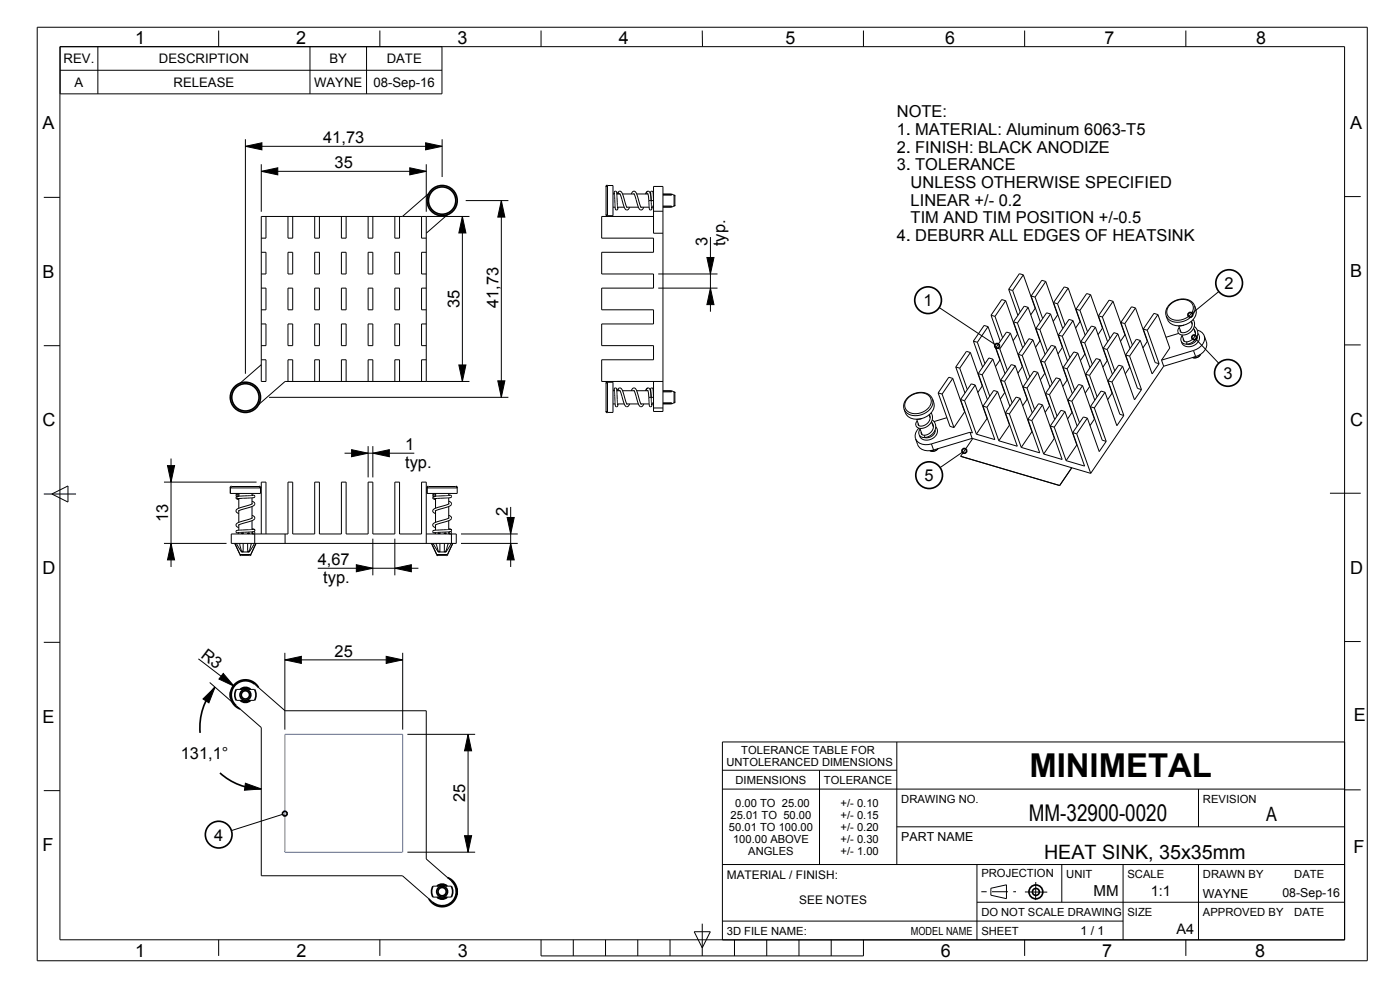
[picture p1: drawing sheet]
<svg xmlns="http://www.w3.org/2000/svg" width="297mm" height="210mm" viewBox="0 0 297 210" stroke-linecap="round" stroke-linejoin="round" font-family="sans-serif">
<g fill="none" stroke="#000" stroke-width=".21">
<path d="M7.9 5.8h282.2v198h-282.2zM12.7 9.9h272.5l.1 189.5-272.6-.1zM12.8 9.9v10h81v-10M12.8 14.9h81M20.8 9.9v10M46.4 6.5v3.4M65.8 9.9v10M77.8 9.9v10M80.6 6.5v3.4M114.8 6.5v3.4M149 6.5v3.4M183.2 6.5v3.4"/>
<path d="M217.4 6.5v3.4M251.6 6.5v3.4M52.1 31l3.5-.7v1.5zM52.1 29.5v49.8M52.1 31h41.7M55.4 36.3l3.5-.7v1.5zM55.4 34.8v10.1M55.4 36.3h35M86.9 35.6l3.5 .7-3.5 .8zM90.3 30.3l3.5 .7-3.5 .8zM90.4 34.8v10.1M93.8 29.5v8.1"/>
<path d="M128.6 39.7v5.8M128.9 39.4h1.1v6.4h-1.1zM9.3 41.9h3.4M55.4 53.5h1v4.6h-1M56.4 45.9v4.6h-1M61.1 45.9v4.6h1v-4.6M61.1 53.5h1v4.6h-1zM66.8 45.9v4.6h1v-4.6M66.8 53.5h1v4.6h-1zM72.4 45.9v4.6h1v-4.6M72.4 53.5h1v4.6h-1zM78.1 45.9v4.6h1v-4.6"/>
<path d="M78.1 53.5h1v4.6h-1zM83.8 53.5h1v4.6h-1zM83.8 45.9v4.6h1v-4.6M89.4 45.9v4.6h1M90.4 53.5h-1v4.6h1M90.4 45.9v35M91 41l-5.6 4.9M94.9 45.5l-4.5 4M98.1 45.9l.7 3.5h-1.5zM98.1 45.9v35M98.8 42.6h9.1M99.6 45.9h-44.2v35h1v-4.6h-1"/>
<path d="M106.4 42.6v41.7M106.4 42.6l.7 3.5h-1.5zM130 44h.5M130 41.2h.4M130.2 41.2l.1-.2a.34 .34 0 0 1 .3-.4 .34 .34 0 0 1 .2 .5l.2 3.1M130.3 40.9l.2 3.2a.34 .34 0 0 0 .4 .4 .34 .34 0 0 0 .2-.5M130.9 41.2h.6M131 44h1.4M131.2 40.7l-.1 .2 .5 .3 .6 2a1.59 1.59 0 0 0 .8 1.4l.3-.2 .3-.4M131.2 40.7l-.2 .5M131.2 40.7a.59 .59 0 0 1 .7 0 .59 .59 0 0 1 .2 .6l.9 2.8M131.2 40.7h.1"/>
<path d="M131.5 41.1v.1M132.1 41.2h2.4M133 44h2.4M133 44h.1M133.9 41.2a.59 .59 0 0 1 .7-.6 .59 .59 0 0 1 .5 .6l.9 2.9M134.5 41l.7 2.2a1.59 1.59 0 0 0 .8 1.4l.3-.2 .3-.4M134.5 41.1v.1M135.1 41.2h2.4M136 44h1.7M136 44h.1M137.2 40.7l-.1 .2 .3 .2M137.2 40.7h.1"/>
<path d="M137.2 40.7a.51 .51 0 0 1 .6 0 .51 .51 0 0 1 .2 .5l.1 1.4M137.2 40.7l-.3 .5M137.4 41l.2 1.5M137.4 41.1h.1M137.6 42.6l.1 1.6a.33 .33 0 0 0 .4 .3 .33 .33 0 0 0 .2-.5M138 41.1v-.1a.34 .34 0 0 1 .3-.4 .34 .34 0 0 1 .3 .5v1.5h-1M138 41.2h.1M138 40.9l.1 .3M138.1 41.2l.1 3M138.2 44h.4M138.6 41.2h.1M138.6 41.4h.1"/>
<path d="M138.6 43.7l-.1 .1 .1 .1M138.6 45.9h-11v4.6h11v3h-11v4.6h11v3h-11v4.6h11v3h-11v4.6h11v3h-11v4.6h13M138.6 43.7h.1M138.6 44.8h2M139.6 58.1h12.6M140.6 43.7h1.9v.3M140.6 44h1.9M140.6 41.2h1.9M140.6 49.5h-2v-9.9l2-.1v47.8h-2v-6.4M140.6 43.9h1.6M140.6 41.2h1.6M142.2 41.2v.2"/>
<path d="M142.2 43.7v.2M142.2 41.2l.1 .2M142.3 43.7l-.1 .2M142.5 41.2v.2h-1.9M142.5 41.2l.5 .2v2.3l-.5 .3M143.2 41.7v1.7M150 54.6h1.5l-.8 3.5zM150.7 50.3v15.8M217.1 58.3l-.8-.2-2.3 3.3M217.1 58.3l2.5 7.1M217.1 58.3l-2.3 3.3M221.8 59.7l-.8-.2-2.3 3.3"/>
<path d="M221.8 59.7l2.6 7.1M221.8 59.7l-2.2 3.3M285.2 41.7h3.5M9.3 73.3h3.4M55.4 61.1h1v4.6h-1M55.4 68.7h1v4.6h-1M55.4 77.4l-4.5 3.9M61.1 61.1h1v4.6h-1zM61.1 68.7h1v4.6h-1zM66.8 68.7h1v4.6h-1zM66.8 61.1h1v4.6h-1zM72.4 68.7h1v4.6h-1z"/>
<path d="M72.4 61.1h1v4.6h-1zM78.1 68.7h1v4.6h-1zM78.1 61.1h1v4.6h-1zM83.8 68.7h1v4.6h-1zM83.8 61.1h1v4.6h-1zM90.4 76.3h-1v4.6M90.4 68.7h-1v4.6h1M90.4 61.1h-1v4.6h1M97.3 77.4h1.5l-.7 3.5zM139.6 61.1h12.6M150.7 61.1l.8 3.5h-1.5zM199.2 65.2l11.9 7.9"/>
<path d="M202.8 77.9l1.9 5.5M202.8 77.9l.8 .2M203.6 78.1l1.6 4.5M205.9 74.8l-.9-.3-2.2 3.4M205.9 74.8l2.5 7.1-1 1.4M205.9 74.8l-2.3 3.3M206.5 72.4l2 5.5M206.5 72.4l.8 .2M207.3 72.6l1.7 4.6M207.5 79.3l2 5.5M207.5 79.3l.9 .2M208.4 79.5l1.6 4.5"/>
<path d="M209.6 69.3l-.8-.3-2.3 3.4M209.6 69.3l2.5 7.1-.9 1.4M209.6 69.3l-2.3 3.3M210.2 66.9l2 5.5M210.2 66.9l.9 .2M210.6 76.2l-.8-.3-2.3 3.4M210.6 76.2l2.5 7.1-.9 1.4M210.6 76.2l-2.2 3.3M211.1 67.1l1.6 4.6M211.3 73.8l1.9 5.5M211.3 73.8l.8 .2M211.8 75.3v.1"/>
<path d="M212.1 74l1.6 4.6M213.3 63.8l-.8-.3-2.3 3.4M213.3 63.8l2.6 7.1-1 1.4M213.3 63.8l-2.2 3.3M214 61.4l1.9 5.5M214 61.4l.8 .2M214.4 70.7l-.9-.3-2.2 3.4M214.4 70.7l2.5 7.1-1 1.4M214.4 70.7l-2.3 3.3M214.8 61.6l1.6 4.6M215 68.3l2 5.5M215 68.3l.8 .2"/>
<path d="M215.4 77.6l-.9-.3-2.2 3.4M215.4 77.6l2.5 7.1-.9 1.4M215.4 77.6l-2.3 3.3M215.6 69.9h-.1M215.8 68.5l1.7 4.6M216 75.2l2 5.5M216 75.2l.9 .2M216.9 75.4l1.6 4.6M218.1 65.2l-.8-.2-2.3 3.3M218.1 65.2l2.5 7.1-.9 1.4M218.1 65.2l-2.3 3.3M218.7 62.8l2 5.5"/>
<path d="M218.7 62.8l.9 .2M219.1 72.1l-.8-.3-2.3 3.4M219.1 72.1l2.5 7.1-.9 1.4M219.1 72.1l-2.2 3.3M219.6 63l1.6 4.6M219.6 65.4l-.9 1.4M219.6 65.4h.1M219.8 69.7l1.9 5.5M219.8 69.7l.8 .2M220.1 79l-.8-.3-2.3 3.4M220.1 79l2.6 7.1-1 1.4M220.1 79l-2.2 3.3"/>
<path d="M220.6 69.9l1.6 4.6M220.8 76.6l1.9 5.5M220.8 76.6l.8 .2M221.6 76.8l1.6 4.6M222.9 66.6l-.9-.2-2.2 3.3M222.9 66.6l2.5 7.1-1 1.4M222.9 66.6l-2.3 3.3M223.5 64.2l2 5.5M223.5 64.2l.8 .2M223.9 73.5l-.9-.3-2.2 3.4M223.9 73.5l2.5 7.1-.9 1.4M223.9 73.5l-2.3 3.3"/>
<path d="M224.3 64.4l1.7 4.6M224.4 66.8h.1M224.4 66.8l-1 1.4M224.5 71.1l2 5.5M224.5 71.1l.9 .2M225.4 71.3l1.6 4.6M225.5 78l.9 .2M225.5 78l2 5.5M226.4 78.2l1.6 4.6M226.6 61.1l-.8-.2-2.3 3.3M226.6 61.1l2.5 7.1M226.6 61.1l-2.3 3.3"/>
<path d="M227.6 68l-.8-.2-2.3 3.3M227.6 68l2.5 7.1-.9 1.4M227.6 68l-2.2 3.3M228.3 65.6l1.9 5.5M228.3 65.6l.8 .2M228.6 74.9l-.8-.2-2.3 3.3M228.6 74.9l2.6 7.1-1 1.4M228.6 74.9l-2.2 3.3M229.1 65.8l1.6 4.6M229.1 68.2l-.9 1.4M229.1 68.2h.1M229.3 72.5l1.9 5.5"/>
<path d="M229.3 72.5l.8 .2M230.1 72.7l1.6 4.6M230.3 79.4l.8 .2M230.3 79.4l2 5.5M231.1 79.6l1.6 4.6M231.4 62.5l-.9-.2-2.2 3.3M231.4 62.5l2.5 7.1M231.4 62.5l-2.3 3.3M232.4 69.4l-.9-.2-2.2 3.3M232.4 69.4l2.5 7.1-.9 1.4M232.4 69.4l-2.3 3.3M233 67l2 5.5"/>
<path d="M233 67l.9 .2M233.4 76.3l-.8-.2-2.3 3.3M233.4 76.3l2.5 7.1-.9 1.4M233.4 76.3l-2.3 3.3M233.9 67.2l1.6 4.6M233.9 69.6l-1 1.4M233.9 69.6h.1M234 73.9l.9 .2M234 73.9l2 5.5M234.9 74.1l1.6 4.6M236.1 63.9l-.8-.2-2.3 3.3M236.1 63.9l2.5 7.1"/>
<path d="M236.1 63.9l-2.2 3.3M237.1 70.8l-.8-.2-2.3 3.3M237.1 70.8l2.6 7.1-1 1.4M237.1 70.8l-2.2 3.3M237.8 68.4l.8 .2M237.8 68.4l1.9 5.5M238.2 77.7l-.9-.2-2.2 3.3M238.2 77.7l2.5 7.1 1.5-2.2M238.2 77.7l-2.3 3.3M238.6 68.6l1.6 4.6M238.6 71l-.9 1.4M238.6 71h.1"/>
<path d="M238.8 75.3l2.5 7.1 .9 .2M238.8 75.3l.8 .2M239.6 75.5l2.6 7.1M240.9 65.3l-.9-.2-2.2 3.3M240.9 65.3l2.5 7.1M240.9 65.3l-2.3 3.3M241.9 72.2l-.8-.2-2.3 3.3M241.9 72.2l2.5 7.1 1.5-2.1M241.9 72.2l-2.3 3.3M242.5 69.8l2.6 7.1 .8 .3M242.5 69.8l.9 .3M243.4 70.1l2.5 7.1"/>
<path d="M243.4 72.4l-.9 1.4M243.4 72.4h.1M245.6 66.7l-.8-.2-2.3 3.3M245.6 66.7l2.6 7.1-1.8 2.6M245.6 66.7l-2.2 3.4M246.4 76.4l.5 1.3M246.9 77.7l-15.5 22.7M248.2 64.7a3.3 3.3 0 0 1 4.7-.3 2.29 2.29 0 0 1-1.5 3.2 2.76 2.76 0 0 1-3.8-.8v-1.1zM250.1 70.7l-2.8 .8M250.4 70.3h.1M250.4 70.1v.2M250.4 69.1h.1"/>
<path d="M250.5 69.1h-.4l.4 1.4M250.7 71.1l.5 1.3M250.8 71.2a1.09 1.09 0 0 0-.2 1.3 1.09 1.09 0 0 0 1.2 .5M251 71.8a.6 .6 0 0 0 .2 .6 .6 .6 0 0 0 .7 .1M251.1 72.2v.1M251.2 69l-.7 .1M251.9 72.5l-.1 .5M252.7 68.2l.2 .6M252.8 68.1a1.78 1.78 0 0 1-.5 1.9 1.78 1.78 0 0 1-1.9 .4v-.1M253 75.8a1.42 1.42 0 0 0 1.7-.7 1.37 1.37 0 0 1-1.7 .7zM253.1 67.8a2.24 2.24 0 0 1-.4 2.6 2.24 2.24 0 0 1-2.7 .3 .89 .89 0 0 1 .2-1.2M253.2 74.4l.4 1.2"/>
<path d="M253.2 74.4l-6.8 2M253.2 69.6l.4 1.1M253.3 69.8a1.73 1.73 0 0 1-1.4 2.7M253.4 69.2a2.03 2.03 0 0 1-.7 3.6l-.9 .2M253.4 69.9h-.1M253.4 64.9a3.2 3.2 0 0 1-3.2 3.4 2.54 2.54 0 0 1-2.8-1.3M253.4 64.9a3.1 3.1 0 0 0-4.7-.8 2.59 2.59 0 0 0-1.3 2.9M253.4 64.9a2.71 2.71 0 0 1-1.8 3.9 2.99 2.99 0 0 1-3.9-1.1l-.3-.7M253.5 70.3l.1 .1M253.6 75.7h.1M253.6 75.7l-.3 .1M253.6 75.6l-6.7 2.1"/>
<path d="M253.7 71.9l4.8 5.1M253.7 75.6l-.1 .1M253.9 71.6l.1 .2M254 71.4a1.73 1.73 0 0 1-2.3 1.6M254 70a2.04 2.04 0 0 1 1.5 1.2M254.1 70.7a1.7 1.7 0 0 1-1.2 2.7 1.57 1.57 0 0 1-2.3-.9M255.5 71.2a2.73 2.73 0 0 1-2.3 3.2M255.5 71.2a2.78 2.78 0 0 1-1.9 4.4M258.6 61.8l-5.7 4.7M285.2 73.2h3.5M35.5 98.8h1.5l-.7 3.5zM36.3 97.3v23"/>
<path d="M57.1 84.3h50.8M61.1 80.9v-4.6h1v4.6M66.8 80.9v-4.6h1v4.6M72.4 80.9v-4.6h1v4.6M73.1 96.1h14.8M74.6 95.4l3.5 .7-3.5 .8zM78.1 80.9v-4.6h1v4.6M78.1 94.6v6.7M79.1 96.1l3.5-.7v1.5zM79.1 94.6v6.7M83.8 80.9v-4.6h1v4.6M99.6 80.9h-39.1l-5.6 4.9"/>
<path d="M105.6 80.8h1.5l-.7 3.5zM128.6 81.4v5.8M128.9 81.1h1.1v6.4h-1.1zM130 85.7h.5M130 82.9h.4M130.2 82.9l.1-.2a.34 .34 0 0 1 .3-.4 .34 .34 0 0 1 .2 .5l.2 3.1M130.3 82.6l.2 3.2a.34 .34 0 0 0 .4 .5 .34 .34 0 0 0 .2-.6M130.9 82.9h.6M131 85.7h1.4M131.2 82.4l-.1 .2 .5 .4 .6 1.9a1.59 1.59 0 0 0 .8 1.4l.3-.2 .3-.4M131.2 82.4l-.2 .5M131.2 82.4a.59 .59 0 0 1 .7 0 .59 .59 0 0 1 .2 .6l.9 2.8"/>
<path d="M131.2 82.4h.1M131.5 82.8v.1M132.1 82.9h2.4M133 85.7h2.4M133 85.7h.1M133.9 82.9a.59 .59 0 0 1 .7-.6 .59 .59 0 0 1 .5 .7l.9 2.8M134.5 82.8l.7 2.1a1.59 1.59 0 0 0 .8 1.4l.3-.2 .3-.4M134.5 82.8v.1M135.1 82.9h2.4M136 85.7h1.7M136 85.7h.1M137.2 82.4v.3l.2 .1"/>
<path d="M137.2 82.4h.1M137.2 82.4a.51 .51 0 0 1 .6 0 .51 .51 0 0 1 .2 .6l.1 1.3M137.2 82.4l-.3 .5M137.4 82.8l.2 1.5M137.6 84.3l.1 1.6a.33 .33 0 0 0 .4 .4 .33 .33 0 0 0 .2-.6M138 82.9v-.2a.34 .34 0 0 1 .3-.4 .34 .34 0 0 1 .3 .5v1.5h-1M138 82.9h.1M138 82.6l.1 .3M138.1 82.9l.1 3M138.2 85.7h.4M138.6 82.9h.1M138.6 83.2h.1"/>
<path d="M138.6 85.4l-.1 .1 .1 .1M138.6 83h.1M138.6 85.4h.1M138.6 86.5h2M140.6 85.4h1.9v.3M140.6 85.7h1.9M140.6 82.9h1.9M140.6 85.6h1.6M140.6 83h1.6M142.2 83v.1M142.2 85.4v.2M142.2 83l.1 .1"/>
<path d="M142.3 85.4l-.1 .2M142.5 82.9v.2h-1.9M142.5 82.9l.5 .2v2.3l-.5 .3M143.2 83.4v1.8M192.6 84.5a3.3 3.3 0 0 1 4.7-.3 2.29 2.29 0 0 1-1.5 3.2 2.76 2.76 0 0 1-3.8-.8v-1.1zM194.2 93a2.73 2.73 0 0 0 3.9 2.5M194.2 93a2.53 2.53 0 0 0 3.4 1.2M194.8 90.1h.1M194.8 89.9v.2M194.8 88.9h.1M194.9 88.9h-.4l.4 1.4M194.9 90.8v.1a2.16 2.16 0 0 0-.7 2.1"/>
<path d="M195.1 90.9l.5 1.3M195.2 91a1.09 1.09 0 0 0-.2 1.3 1.09 1.09 0 0 0 1.2 .5M195.4 91.7a.6 .6 0 0 0 .2 .5 .6 .6 0 0 0 .7 .1M195.5 92v.1M195.6 88.8l-.7 .1M196.3 92.3l-.1 .5M197.1 88l.2 .6M197.2 87.9a1.78 1.78 0 0 1-.5 1.9 1.78 1.78 0 0 1-1.9 .4v-.1M197.3 95.6h.1M197.3 95.6a1.42 1.42 0 0 0 1.7-.4 1.38 1.38 0 0 1-1.7 .4zM197.5 87.6a2.24 2.24 0 0 1-.4 2.6 2.24 2.24 0 0 1-2.6 .3 .89 .89 0 0 1 .1-1.2M197.6 94.2l.5 1.3"/>
<path d="M197.6 89.4l.4 1.2M197.7 89.7a1.73 1.73 0 0 1-1.4 2.6M197.8 89.1a2.03 2.03 0 0 1-.7 3.5l-.9 .2M197.8 84.7a3.2 3.2 0 0 1-3.2 3.5 2.54 2.54 0 0 1-2.8-1.4M197.8 84.7a3.1 3.1 0 0 0-4.6-.8 2.59 2.59 0 0 0-1.4 2.9M197.8 84.7a2.71 2.71 0 0 1-1.8 3.9 2.99 2.99 0 0 1-3.9-1l-.3-.8M197.9 90.1l.1 .1M198 95.5h.1M198 95.5l-.5 .1M198.1 95.4l-.1 .1M198.3 91.4l.1 .2M198.4 91.3a1.73 1.73 0 0 1-2.3 1.5"/>
<path d="M198.5 90.5a1.7 1.7 0 0 1-1.2 2.7 1.57 1.57 0 0 1-2.3-.9M199 83.3l2.5 7.1 .9 .3M199 83.3l.9 .3M199.9 83.6l2.5 7.1M200.9 88.6l-2.8 .8M202.1 80.3l-.8-.3-2.3 3.3M202.1 80.3l2.5 7.1-2.2 3.3M202.1 80.3l-2.2 3.3M203.8 84.7l2.5 7.1-.5-.1M203.8 84.7l.8 .3M203.8 96.8l21 6.2M203.8 96.8h.1"/>
<path d="M204.2 95.9l-4.8 3.3M204.3 86.3v.1M204.6 85l2.5 7.1M205.8 91.7l.4 1.3M205.8 91.7l-8.2 2.5M206.2 93l-8.1 2.5M206.2 93l25.2 7.4M206.4 93l-2.6 3.8M206.9 81.7l2.5 7.1-2.3 3.3M206.9 81.7l-.9-.3-2.2 3.3M206.9 81.7l-2.3 3.3M208.1 80.8l-.1 .1"/>
<path d="M208.5 86.2l2.6 7.1-4-1.2M208.5 86.2l.9 .2M209.4 86.4l2.5 7.1M211.6 83.1l2.6 7.1-2.3 3.3M211.6 83.1l-.8-.3-2.3 3.4M211.6 83.1l-2.2 3.3M212.3 80.7l1.9 5.5M212.3 80.7l.8 .2M213.1 80.9l1.6 4.6M213.3 87.6l2.5 7.1-3.9-1.2M213.3 87.6l.8 .2M214.1 87.8l2.6 7.1"/>
<path d="M216.4 84.5l2.5 7.1-2.2 3.3M216.4 84.5l-.8-.3-2.3 3.4M216.4 84.5l-2.3 3.3M217 82.1l2 5.5M217 82.1l.9 .2M217.9 82.3l1.6 4.6M218.1 89l2.5 7.1-3.9-1.2M218.1 89l.8 .2M218.9 89.2l2.5 7.1M221.2 85.9l-.9-.3-2.2 3.4M221.2 85.9l2.5 7.1-2.3 3.3M221.2 85.9l-2.3 3.3"/>
<path d="M221.8 83.5l.8 .2M221.8 83.5l2 5.5M222.6 83.7l1.6 4.6M222.8 90.4l2.5 7.1-3.9-1.2M222.8 90.4l.9 .2M223.7 90.6l2.5 7.1M224.9 80.4l-.8-.3-2.3 3.4M224.9 80.4l2.5 7.1-.9 1.4M224.9 80.4l-2.3 3.3M225.9 87.3l-.8-.3-2.3 3.4M225.9 87.3l2.5 7.1-2.2 3.3M225.9 87.3l-2.2 3.3"/>
<path d="M226.6 84.9l.8 .2M226.6 84.9l1.9 5.5M227.4 99.2l-2.6 3.8M227.4 85.1l1.6 4.6M227.6 91.8l2.5 7.1-3.9-1.2M227.6 91.8l.8 .2M228.4 92l3 8.4M229.7 81.8l-.9-.3-2.2 3.4M229.7 81.8l2.5 7.1-1 1.4M229.7 81.8l-2.3 3.3M230.7 88.7l-.9-.3-2.2 3.4M230.7 88.7l2.5 7.1 1.5-2.2"/>
<path d="M230.7 88.7l-2.3 3.3M231.3 86.3l2.5 7.1 .9 .2M231.3 86.3l.9 .2M232.2 86.5l2.5 7.1M234.4 83.2l-.8-.2-2.3 3.3M234.4 83.2l2.5 7.1 1.5-2.2M234.4 83.2l-2.2 3.3M235.1 80.8l2.5 7.1 .8 .2M235.1 80.8l.8 .2M235.9 81l2.5 7.1M9.3 104.8h6.8M11 104.8l3.4-1.7v3.4z"/>
<path d="M34.8 115.3h13.3M34.8 102.3h19.6M36.3 115.3l.7 3.5h-1.5zM48.9 103.5h6.4v1.2h-6.4zM49.2 103.2h5.8M49.8 115.3l1.1 2.3h2.3l1.1-2.3M50.1 115.3l1.2 1.8M50.4 105.3l-.1 .3 .2 .2M50.4 105.3h.1M50.5 104.8l.2 .2-.2 .3M50.5 104.8a.29 .29 0 0 0-.4 .1 .29 .29 0 0 0 .2 .4M50.5 104.8l-.2 .2 .1 .3"/>
<path d="M50.5 105.3h.1M50.5 105.3a.37 .37 0 0 0-.4 .4 .37 .37 0 0 0 .5 .3h.1M50.5 105.8h.1M50.5 105.8h-.1M50.6 111.4h.1M50.6 108.4h.1M50.7 104.9h.1M50.7 104.7v.2M50.7 105.2v.1M50.7 105.8v2M50.7 108.3v2.5M50.7 111.3v1.2"/>
<path d="M50.7 113v.3M50.8 115.5l.4 1.4M51.2 117.8h1.7M51.2 113.2v.1M51.3 117.1h1.5M51.3 117v.1M51.3 113.1h.2M51.6 115.3v1.5M52.5 115.3v1.5M52.6 113.2h.3M52.8 117v.1M52.9 113.2v.1"/>
<path d="M53.3 115.5l-.4 1.4M53.4 112.3l-2.9 .2a.33 .33 0 0 0-.4 .3 .33 .33 0 0 0 .5 .3h.1M53.4 112.3h.5l.2 .2M53.5 112.2l.4 .1 .2 .2M53.5 109.3a.56 .56 0 0 1 .6 .5 .56 .56 0 0 1-.6 .6l-2.9 1M53.5 105h.1a.34 .34 0 0 1 .5 .4 .34 .34 0 0 1-.6 .2l-3 .2M53.5 106.3a.56 .56 0 0 1 .6 .5 .56 .56 0 0 1-.6 .6l-2.9 1M53.5 109.8v.1M53.5 106.8v.1M53.5 113.2h.2M53.5 104.7v.4M53.5 105.6v1.3"/>
<path d="M53.5 107.4v2.5M53.5 110.4v1.9M53.5 112.8v.5M53.6 113h.1M53.6 106.8l-2.1 .7a1.66 1.66 0 0 0-1.4 .9l.1 .3 .5 .2M53.6 109.8l-2.1 .7a1.66 1.66 0 0 0-1.4 .9l.1 .3 .5 .2M53.7 112.8l-.1 .2M53.7 105.1l-3.2 .2M53.8 112.8l.3 .2M54 115.3l-1.2 1.8M54 113.3v2M54.1 113h.1"/>
<path d="M54.1 112.5l-.4 .3-3.3 .2M54.1 113l-.3 .3-.2-.3M54.1 112.5h.1M55.4 113.3v-11h1v11M60.5 113.3v2M75.6 119.8l3.5 .7-3.5 .8zM79.1 114.3v7.7M83.8 114.3v7.7M90.4 113.3h6.4v2h-47.7v-2h12v-11h1v11h4.7v-11h1v11h4.6v-11h1v11h4.7v-11h1v11h4.7v-11h1v11h4.6v-11h1v13M90.6 103.5h6.4v1.2h-6.4zM90.9 103.2h5.8M91.5 115.3l1.1 2.3h2.3l1.1-2.3"/>
<path d="M91.9 115.3l1.1 1.8M92.2 105.3l-.2 .3 .2 .2M92.2 105.3h.1M92.2 104.8l.2 .2-.1 .3M92.2 104.8l-.2 .2 .2 .3M92.2 104.8a.29 .29 0 0 0-.4 .1 .29 .29 0 0 0 .2 .4M92.2 105.3a.37 .37 0 0 0-.4 .4 .37 .37 0 0 0 .5 .3h.1M92.2 105.8h.1M92.3 105.3h-.1M92.3 111.4h.1M92.3 108.4h.1M92.4 104.9h.1"/>
<path d="M92.4 104.7v.2M92.4 105.2v.1M92.4 105.8v2M92.4 108.3v2.5M92.4 111.3v1.2M92.4 113v.3M92.4 112.5l3.1-.2 .3 .2M92.4 112.5h-.2a.33 .33 0 0 0-.4 .3 .33 .33 0 0 0 .5 .3h.1M92.6 115.5l.3 1.4M92.9 117.8h1.8M92.9 113.2v.1M93 117.1h1.6"/>
<path d="M93 117v.1M93 113.1h.2M93.3 115.3v1.5M94.3 115.3v1.5M94.3 113.2h.3M94.6 117v.1M94.6 113.2v.1M95 115.5l-.4 1.4M95.2 105h.1a.34 .34 0 0 1 .5 .4 .34 .34 0 0 1-.5 .2l-3.1 .2M95.2 106.3a.56 .56 0 0 1 .6 .5 .56 .56 0 0 1-.5 .6l-3 1M95.2 109.3a.56 .56 0 0 1 .6 .5 .56 .56 0 0 1-.5 .6l-3 1M95.2 112.2l.5 .1 .1 .2"/>
<path d="M95.2 113.2h.2M95.2 109.8l.1 .1M95.2 106.8l.1 .1M95.2 104.7v.4M95.2 105.6v1.3M95.2 107.4v2.5M95.2 110.4v1.9M95.2 112.8v.5M95.3 113h.1M95.3 106.8l-2.1 .7a1.66 1.66 0 0 0-1.4 .9l.2 .3 .4 .2M95.3 109.8l-2.1 .7a1.66 1.66 0 0 0-1.4 .9l.2 .3 .4 .2M95.4 112.8l-.1 .2"/>
<path d="M95.5 105.1l-3.2 .2M95.6 112.8l.2 .2M95.7 115.3l-1.1 1.8M95.8 113.3v2M95.8 112.5l-.3 .3-3.4 .2M95.8 113h.1M95.8 113l-.3 .3-.2-.3M95.8 112.5h.1M97.8 115.3h12M97.8 113.3h12M107.6 109.8h1.5l-.8 3.5zM108.3 115.3l.8 3.5h-1.5z"/>
<path d="M108.3 107.5v12.8M224.8 103h.1M282.1 104.6h6.6M9.3 136.3h3.4M42.1 139.8l7.6 5.8M60.4 140l3.5-.8v1.5zM60.4 138.5v16.3M60.4 140h25M67.4 120.5h21.4M81.9 139.2l3.5 .8-3.5 .7zM83.8 120.5l3.5-.7v1.5zM85.4 138.5v16.3"/>
<path d="M285.2 136.1h3.5M43.1 148.3l2.5-2.5-1.3 3.3zM44.5 144.8l4.8 4.2M47.4 142.9l2.3 2.7-3.3-1.6zM50.1 149.7l5.3 4.6v31.5h30l6.4 5.6M50.1 146.2h1.2M50.1 148.6h1.2M51.1 148.6l.4 .2M51.1 148.6a1.48 1.48 0 0 0 1.9 0M51.5 148.8l.2 .1M52.5 146l-.6-.1-.8 .3M52.5 146l-.7-.1-.7 .3"/>
<path d="M52.5 146l.3 .1M52.6 146l.2 .1M52.8 146.1l.2 .1a1.48 1.48 0 0 0-1.9 0M52.8 146.2h1.2M52.8 148.6h1.2M53 148.6l-.5 .2-.7 .1M53 148.6l-.5 .2-.8 .1M54 145.1l6.5 5.7h29.9v31.4l5.4 4.7M86.4 155.8h14.4M99.3 155.8v25M99.3 155.8l.7 3.5h-1.5zM190.3 157.4v26"/>
<path d="M285.3 157.4h-132v42M9.3 167.7h3.4M52.1 166.1l3.3 1.3-3.5 .2zM60 172.7l-10.9 3.5M98.5 177.3h1.5l-.7 3.5zM153.3 163.4h37M153.3 167.4h132M173.9 163.4v20M190.3 175.4h95M254.3 167.4v8M285.2 167.5h3.5M46.4 199.3v3.5"/>
<path d="M80.6 199.3v3.5M86.4 180.8h14.4M91.9 188h1.1M91.9 190.3h1.1M92.9 190.3l.2 .2M92.9 190.3l.3 .2M92.9 190.3a1.48 1.48 0 0 0 1.8 0M93.1 190.5h.1M93.2 190.5l.3 .1M94.3 187.7l-.7-.1-.7 .4M94.3 187.7h-.8l-.6 .3M94.3 187.7l.2 .1"/>
<path d="M94.5 187.8l.2 .2a1.48 1.48 0 0 0-1.8 0M94.6 188h1.1M94.6 190.3h1.1M94.7 190.3l-.5 .3h-.6M94.7 190.3l-.5 .3h-.7M114.8 199.3v3.5h68.4v-3.5M121.6 199.3v3.5M128.5 199.3v3.5M135.3 199.3v3.5M142.1 199.3v3.5M147.3 197.6h3.4l-1.7 3.5zM149 195.9v6.9"/>
<path d="M153.3 183.4h132M153.3 195.4h85M155.8 199.3v3.5M162.7 199.3v3.5M169.5 199.3v3.5M176.3 199.3v3.5M207.3 191.4h78M207.3 183.4v16M210.2 188.4l3.3-.7v2.9l-3.3-.7zM217.4 199.3v3.5M217.4 189.2h4.8M219.7 187.1v3.8"/>
<path d="M225.3 183.4v8M238.3 183.4v16M251.6 199.3v3.5M254.3 183.4v16"/>
</g>
<path d="M208.2 189.2h7.3" fill="none" stroke="#000" stroke-width=".21" stroke-dasharray="1.1 1.1 3.4 1.1" stroke-linecap="butt"/>
<g fill="none" stroke="#000" stroke-width=".35">
<path d="M128.9 39.4l-.3 .3M128.6 45.5l.3 .3M143 41.4l.2 .3M143.2 43.4l-.2 .3M128.6 87.2l.3 .3M128.9 81.1l-.3 .3M143 83.1l.2 .3M143.2 85.2l-.2 .2M49.2 103.2l-.3 .3M50.8 115.3v.2M50.9 117.6l.3 .2M51.2 113.2l.2-.1 .2 .2"/>
<path d="M51.6 116.8l-.2 .2-.2-.1M52.5 116.8l.2 .2 .2-.1M52.9 113.2l-.2-.1-.2 .2M53.2 117.6l-.3 .2M53.3 115.3v.2M55 103.2l.3 .3M90.9 103.2l-.3 .3M92.6 115.3v.2M92.6 117.6l.3 .2M92.9 113.2l.2-.1 .2 .2M93.3 116.8l-.1 .2-.3-.1M94.3 116.8l.1 .2 .2-.1"/>
<path d="M94.6 113.2l-.2-.1-.1 .2M94.9 117.6l-.2 .2M95 115.3v.2M96.7 103.2l.3 .3M45.6 145.8a13 13 0 0 0-3.1 9.7M48.9 146.7v1.4M50.1 146.2a2.25 2.25 0 0 0 0 2.4M51.3 148.6a1.4 1.4 0 0 0 1.5 0M51.3 146.2a1.4 1.4 0 0 1 1.5 0M53.2 146.2a1.6 1.6 0 0 0-2.2 0M53.2 148.6a1.6 1.6 0 0 1-2.2 0M54 146.2a2.25 2.25 0 0 1 0 2.4"/>
<path d="M54 145.1a3 3 0 0 0-4.2 .3 3 3 0 0 0 .3 4.3M54.9 145.9a3.2 3.2 0 0 0-5.3-.6 3.2 3.2 0 0 0 1.3 5.1M46.7 164a13 13 0 0 0 8.7 3.4M91.9 188a2.25 2.25 0 0 0 0 2.3M93 190.3a1.4 1.4 0 0 0 1.6 0M93 188a1.4 1.4 0 0 1 1.6 0M94.9 188a1.6 1.6 0 0 0-2.2 0M94.9 190.3a1.6 1.6 0 0 1-2.2 0M94.9 186.1a3.2 3.2 0 0 1 1.3 5.1 3.2 3.2 0 0 1-5.2-.5M95.7 188a2.25 2.25 0 0 1 0 2.3M95.8 186.9a3 3 0 0 1 .3 4.2 3 3 0 0 1-4.3 .3M96.9 188.5v1.3"/>
<circle cx="93.8" cy="42.5" r="3.2"/>
<circle cx="93.8" cy="42.5" r="2.9"/>
<circle cx="196.9" cy="63.7" r="2.83"/>
<circle cx="211.5" cy="73.4" r=".5"/>
<circle cx="252.5" cy="66.8" r=".5"/>
<circle cx="253.3" cy="71.6" r=".5"/>
<circle cx="260.5" cy="79.1" r="2.83"/>
<circle cx="260.8" cy="60.1" r="2.83"/>
<circle cx="52.1" cy="84.3" r="3.2"/>
<circle cx="52.1" cy="84.3" r="2.9"/>
<circle cx="204.6" cy="95.6" r=".5"/>
<circle cx="197.1" cy="100.8" r="2.83"/>
<circle cx="52.1" cy="147.4" r="1.15"/>
<circle cx="52.1" cy="147.4" r=".88"/>
<circle cx="46.4" cy="177" r="2.83"/>
<circle cx="60.4" cy="172.6" r=".5"/>
<circle cx="93.8" cy="189.1" r="1.15"/>
<circle cx="93.8" cy="189.1" r=".88"/>
<circle cx="219.8" cy="189.2" r="1.47"/>
<circle cx="219.8" cy="189.2" r=".74"/>
</g>
<g fill="#000">
<path d="M52.1 31l3.5-.7v1.5zM55.4 36.3l3.5-.7v1.5zM86.9 35.6l3.5 .7-3.5 .8zM90.3 30.3l3.5 .7-3.5 .8zM98.1 45.9l.7 3.5h-1.5zM106.4 42.6l.7 3.5h-1.5zM150 54.6h1.5l-.8 3.5zM150.7 61.1l.8 3.5h-1.5zM74.6 95.4l3.5 .7-3.5 .8zM79.1 96.1l3.5-.7v1.5zM97.3 77.4h1.5l-.7 3.5zM105.6 80.8h1.5l-.7 3.5z"/>
<path d="M35.5 98.8h1.5l-.7 3.5zM36.3 115.3l.7 3.5h-1.5zM108.3 115.3l.8 3.5h-1.5zM107.6 109.8h1.5l-.8 3.5zM60.4 140l3.5-.8v1.5zM75.6 119.8l3.5 .7-3.5 .8zM83.8 120.5l3.5-.7v1.5zM81.9 139.2l3.5 .8-3.5 .7zM43.1 148.3l2.5-2.5-1.3 3.3zM47.4 142.9l2.3 2.7-3.3-1.6zM99.3 155.8l.7 3.5h-1.5zM52.1 166.1l3.3 1.3-3.5 .2z"/>
<path d="M98.5 177.3h1.5l-.7 3.5z"/>
</g>
<path d="M60.4 155.8h25v25h-25z" fill="none" stroke="#36f" stroke-width=".21"/>
<text font-size="7" x="218.4" y="164.9">MINIMETAL</text>
<text font-size="4.9" x="218.2" y="174.1">MM-32900-0020</text>
<g font-size="4.2">
<text x="268.6" y="174.1">A</text>
<text x="221.5" y="182.1">HEAT SINK, 35x35mm</text>
</g>
<g font-size="3.8">
<text x="28.7" y="9.3">1</text>
<text x="62.9" y="9.3">2</text>
<text x="97" y="9.3">3</text>
<text x="131.2" y="9.3">4</text>
<text x="166.6" y="9.3">5</text>
<text x="200.5" y="9.3">6</text>
<text x="234.3" y="9.3">7</text>
<text x="266.5" y="9.3">8</text>
<text x="9" y="27.5">A</text>
<text x="286.4" y="27.3">A</text>
<text x="9" y="58.9">B</text>
<text x="286.4" y="58.8">B</text>
<text x="9" y="90.4">C</text>
<text x="286.4" y="90.3">C</text>
<text x="9" y="121.9">D</text>
<text x="286.4" y="121.7">D</text>
<text x="9" y="153.3">E</text>
<text x="287.2" y="153">E</text>
<text x="9" y="180.5">F</text>
<text x="287.1" y="180.9">F</text>
<text x="28.7" y="202.9">1</text>
<text x="62.9" y="202.9">2</text>
<text x="97.1" y="202.9">3</text>
<text x="199.6" y="203">6</text>
<text x="233.8" y="203">7</text>
<text x="266.3" y="203">8</text>
</g>
<g font-size="3.5">
<text x="190.3" y="24.9">NOTE:</text>
<text x="190.3" y="28.6">1. MATERIAL: Aluminum 6063-T5</text>
<text x="68.6" y="30.4">41,73</text>
<text x="71" y="35.7">35</text>
<text x="190.3" y="32.4">2. FINISH: BLACK ANODIZE</text>
<text x="190.3" y="36.1">3. TOLERANCE</text>
<text x="193.2" y="39.9">UNLESS OTHERWISE SPECIFIED</text>
<text x="193.2" y="43.6">LINEAR +/- 0.2</text>
<text x="193.2" y="47.4">TIM AND TIM POSITION +/-0.5</text>
<text x="150.1" y="52.2" transform="rotate(-90 150.1 52.2)">3</text>
<text x="153.8" y="52.2" transform="rotate(-90 153.8 52.2)">typ.</text>
<text x="190.3" y="51.1">4. DEBURR ALL EDGES OF HEATSINK</text>
<text x="97.5" y="65.4" transform="rotate(-90 97.5 65.4)">35</text>
<text x="105.7" y="65.3" transform="rotate(-90 105.7 65.3)">41,73</text>
<text x="195.9" y="64.9">1</text>
<text x="259.8" y="61.3">2</text>
<text x="259.5" y="80.4">3</text>
<text x="85.9" y="95.5">1</text>
<text x="85.9" y="99.3">typ.</text>
<text x="196.1" y="102">5</text>
<text x="35.7" y="110.7" transform="rotate(-90 35.7 110.7)">13</text>
<text x="107.7" y="109.5" transform="rotate(-90 107.7 109.5)">2</text>
<text x="67.4" y="119.9">4,67</text>
<text x="68.6" y="123.7">typ.</text>
<text x="42.5" y="139.3" transform="rotate(37 42.5 139.3)">R3</text>
<text x="71" y="139.3">25</text>
<text x="38.4" y="161">131,1°</text>
<text x="98.7" y="170.2" transform="rotate(-90 98.7 170.2)">25</text>
<text x="45.4" y="178.3">4</text>
</g>
<text font-size="3.2" x="232" y="190.1">MM</text>
<g font-size="3.1">
<text x="244.1" y="190.1">1:1</text>
<text x="249.6" y="198.1">A4</text>
</g>
<g font-size="2.8">
<text x="13.5" y="13.4">REV.</text>
<text x="33.7" y="13.4">DESCRIPTION</text>
<text x="69.9" y="13.4">BY</text>
<text x="82" y="13.4">DATE</text>
<text x="15.8" y="18.4">A</text>
<text x="36.8" y="18.4">RELEASE</text>
<text x="66.6" y="18.4">WAYNE</text>
<text x="79.2" y="18.4">08-Sep-16</text>
</g>
<g font-size="2.6">
<text x="191.2" y="178.3">PART NAME</text>
<text x="255.2" y="190.5">WAYNE</text>
<text x="272.1" y="190.3">08-Sep-16</text>
<text x="229.2" y="198.3">1 / 1</text>
</g>
<g font-size="2.5">
<text x="154.2" y="186.4">MATERIAL / FINISH:</text>
<text x="169.6" y="191.8">SEE NOTES</text>
</g>
<g font-size="2.4">
<text x="157.3" y="160">TOLERANCE TABLE FOR</text>
<text x="154.1" y="162.5">UNTOLERANCED DIMENSIONS</text>
<text x="156" y="166.2">DIMENSIONS</text>
<text x="174.8" y="166.2">TOLERANCE</text>
<text x="155" y="173.7">25.01 TO 50.00</text>
<text x="156" y="171.1">0.00 TO 25.00</text>
<text x="178.3" y="171.1">+/- 0.10</text>
<text x="178.3" y="173.7">+/- 0.15</text>
<text x="191.2" y="170.2">DRAWING NO.</text>
<text x="255.2" y="170.2">REVISION</text>
<text x="154.6" y="176.2">50.01 TO 100.00</text>
<text x="155.5" y="178.8">100.00 ABOVE</text>
<text x="178.3" y="176.2">+/- 0.20</text>
<text x="178.3" y="178.8">+/- 0.30</text>
<text x="158.7" y="181.3">ANGLES</text>
<text x="178.3" y="181.3">+/- 1.00</text>
<text x="208.2" y="186.1">PROJECTION</text>
<text x="226.2" y="186.3">UNIT</text>
<text x="239.2" y="186.2">SCALE</text>
<text x="255.2" y="186.2">DRAWN BY</text>
<text x="274.6" y="186.2">DATE</text>
<text x="208.2" y="194.2">DO NOT SCALE DRAWING</text>
<text x="239.2" y="194.2">SIZE</text>
<text x="255.2" y="194.2">APPROVED BY</text>
<text x="274.6" y="194.2">DATE</text>
<text x="154.2" y="198.2">3D FILE NAME:</text>
<text x="193.2" y="198.2">MODEL NAME</text>
<text x="208.2" y="198.2">SHEET</text>
</g>
</svg>
